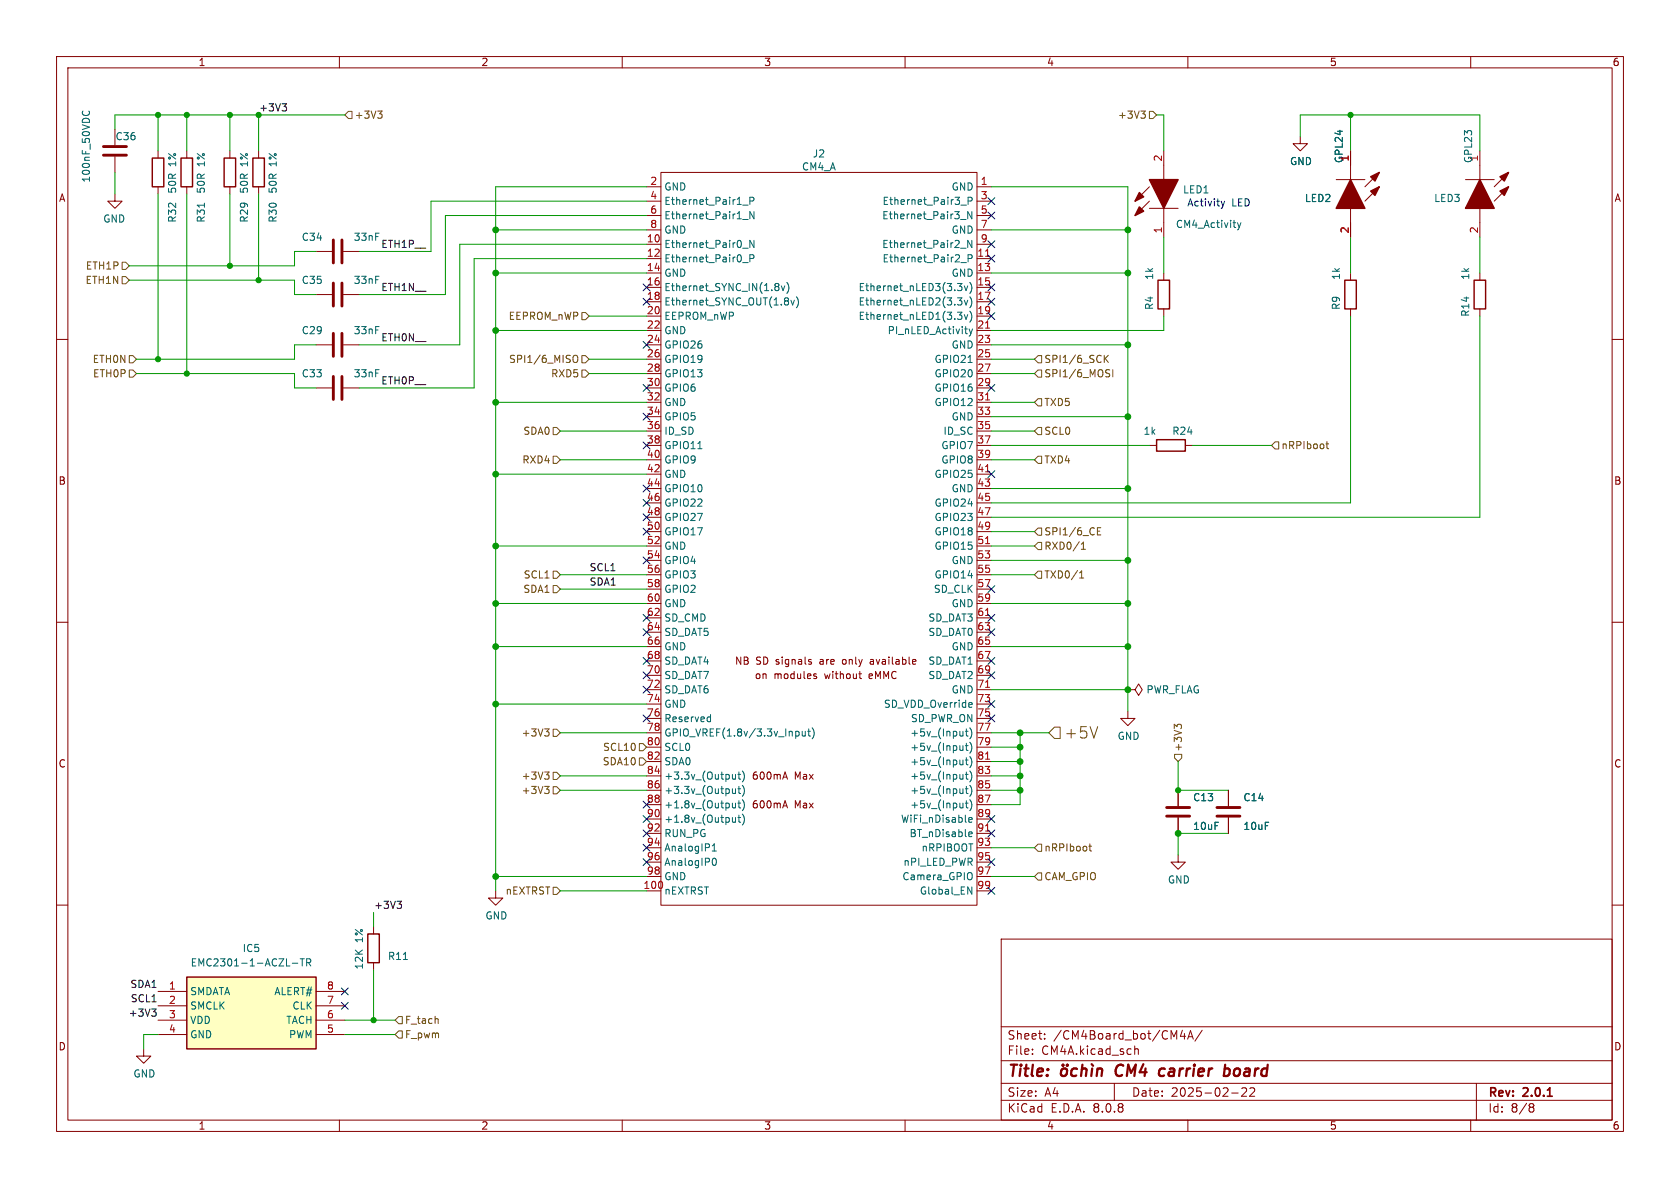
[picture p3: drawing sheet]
<svg xmlns="http://www.w3.org/2000/svg" width="297mm" height="210mm" viewBox="0 0 297 210" stroke-linecap="round" stroke-linejoin="round" font-family="sans-serif">
<g fill="none" stroke="#840000" stroke-width=".18">
<path d="M10 10h277v190h-277zM12 12h273v186h-273zM60 10v2M110 10v2M160 10v2M210 10v2M260 10v2M20.3 34.3v1.3h-1.3l1.3 1.2 1.3-1.2h-1.3M40.6 26.7v1.2M40.6 33v1.3M45.7 26.7v1.2M45.7 33v1.3"/>
<path d="M203.2 36.8h5.1M203.2 35.6l-2.5 2.5M203.2 33l-2.5 2.6M205.7 26.7v5.1M205.7 36.8v5.1M259.1 31.8h5.1M261.6 26.7v5.1M261.6 36.8v5.1M266.7 30.5l-2.5 2.5M266.7 33l-2.5 2.6M55.9 44.5h2.8M55.9 52.1h2.8"/>
<path d="M60.7 44.5h2.8M60.7 52.1h2.8M205.7 48.3v1.2M205.7 54.6v1.3M10 60h2M55.9 68.6h2.8M55.9 61h2.8M60.7 68.6h2.8M60.7 61h2.8M285 60h2M10 110h2M285 110h2"/>
<path d="M199.4 121.9h1.3l.6-1 .6 1-.6 1-.6-1M199.4 121.9h.1M87.6 157.5v1.3h1.3l-1.3 1.2-1.2-1.2h1.2M10 160h2M66 163.8v1.3M66 170.2v1.3M177 166h108v32h-108zM285 160h2M60 198v2M110 198v2M160 198v2M177 194.5h108"/>
<path d="M177 191.5h108M177 187.5h108M177 181.5h108M182.5 186.3v.1M182.5 185.5v.1M184.7 183.6v.1M184.7 182.8v.1M197 191.5v3M200.6 184.9v1.5M200.6 185.5l.2-.1 .4 .1v.9M209 182.1l-.3 1.1h.9M209.4 182.7v1"/>
<path d="M210 183.7l.5-1.5 .5 1.5M210 198v2M210.1 183.3h.7M212.5 182.1l-1.3 2M217.7 193.2h1.2M219.5 192.4l.6-.1 .2 .1 .1 .3-.9 1.1h.9M221 192.4l.5-.1 .2 .1 .1 .3-.9 1.1h.9M260 198v2M261 191.5v6.5M270.6 195.1l.4 .1 .2 .2-.3 .3M270.6 195.7h.3M270.9 195.7l.2 .2 .1 .4-.2 .2-.4 .1"/>
</g>
<path d="M273.6 193.8h.8" fill="none" stroke="#840000" stroke-width=".3"/>
<g fill="none" stroke="#840000" stroke-width=".4">
<path d="M187.7 189.1a.52 .52 0 0 1 .6-.2 .52 .52 0 0 1 .4 .4l-.1 .5a.55 .55 0 0 1-.5 .4 .55 .55 0 0 1-.6-.4zM187.9 188.2l.1 .1-.1 .1M187.9 188.2l-.1 .1 .1 .1M187.9 188.2v.2M188.7 188.2l-.1 .1 .1 .1M188.7 188.2l.1 .1-.1 .1M188.7 188.2v.2M190.4 189a.66 .66 0 0 0-1 .3l-.1 .5 .2 .3 .2 .1 .6-.1M191.3 189.1a.49 .49 0 0 1 .8 .1l-.1 1M191.4 188.2l-.3 2M193 188.1l.2 .3M193.1 188.9l-.2 1.3"/>
<path d="M194 189.1a.49 .49 0 0 1 .9 .1l-.2 1M194 188.9l-.1 1.3M197.5 188.5a1.27 1.27 0 0 0 0 1.6M205 190.1l.2 .1 .6-.1M205.9 189a.66 .66 0 0 0-1 .3M216.5 189l.2-.1 .6 .1 .1 .3-.1 .5a.66 .66 0 0 1-.9 .3M216.6 188.2l-.3 2"/>
</g>
<path d="M58.9 42.4v4.1M58.9 50v4.1M58.9 58.9v4.1M60.5 42.4v4.1M60.5 50v4.1M60.5 58.9v4.1M58.9 66.5v4.1M60.5 66.5v4.1" fill="none" stroke="#840000" stroke-width=".51"/>
<path d="M39.6 27.9h2.1v5.1h-2.1zM44.7 27.9h2v5.1h-2zM204.7 49.5h2.1v5.1h-2.1zM65 165.1h2.1v5.1h-2.1z" fill="none" stroke="#840000" stroke-width=".25"/>
<path d="M218.8 39.4l.3 .8M219.4 39.4l-.3 .8M219.1 40.2l-.3 .4M71.3 169.6h.7" fill="none" stroke="#006464" stroke-width=".18"/>
<g fill="#840000" stroke="#840000" stroke-width=".25">
<path d="M261.6 31.8l2.6 5h-5.1z"/>
<path d="M265.2 31.2l1.5-.7-.8 1.5z"/>
<path d="M265.2 33.8l1.5-.8-.8 1.5z"/>
<path d="M203.2 31.8h5.1l-2.6 5z"/>
<path d="M201.4 36.6l.8 .7-1.5 .8z"/>
<path d="M201.4 34l.8 .8-1.5 .8z"/>
</g>
<path d="M33 172.7h22.9v12.7h-22.9z" fill="#ffffc2"/>
<path d="M26.9 27.9h2.1v5.1h-2.1zM32 27.9h2v5.1h-2zM237.7 49.5h2.1v5.1h-2.1zM260.6 49.5h2v5.1h-2zM204.5 77.7h5v2.1h-5zM33 172.7h22.9v12.7h-22.9z" fill="none" stroke="#840000" stroke-width=".25"/>
<g fill="none" stroke="#840000" stroke-width=".18">
<path d="M20.3 22.9v2.8M20.3 27.7v2.8M27.9 26.7v1.2M27.9 33v1.3M33 26.7v1.2M33 33v1.3M114.3 33h2.5M114.3 35.6h2.5M114.3 38.1h2.5M116.8 30.5h55.9v129.5h-55.9zM172.7 33h2.6M172.7 35.6h2.6"/>
<path d="M172.7 38.1h2.6M229.9 24.1v1.3h1.2l-1.2 1.3-1.3-1.3h1.3M236.2 31.8h5.1M238.8 26.7v5.1M238.8 36.8v5.1M243.8 30.5l-2.5 2.5M243.8 33l-2.5 2.6M114.3 43.2h2.5M114.3 45.7h2.5M114.3 48.3h2.5M114.3 50.8h2.5M114.3 53.3h2.5"/>
<path d="M114.3 55.9h2.5M114.3 58.4h2.5M114.3 40.6h2.5M172.7 43.2h2.6M172.7 45.7h2.6M172.7 48.3h2.6M172.7 50.8h2.6M172.7 53.3h2.6M172.7 55.9h2.6M172.7 58.4h2.6M172.7 40.6h2.6M238.8 48.3v1.2"/>
<path d="M238.8 54.6v1.3M261.6 48.3v1.2M261.6 54.6v1.3M114.3 61h2.5M114.3 63.5h2.5M114.3 66h2.5M114.3 68.6h2.5M114.3 71.1h2.5M114.3 73.7h2.5M114.3 76.2h2.5M114.3 78.7h2.5M172.7 61h2.6"/>
<path d="M172.7 63.5h2.6M172.7 66h2.6M172.7 68.6h2.6M172.7 71.1h2.6M172.7 73.7h2.6M172.7 76.2h2.6M172.7 78.7h2.6M203.2 78.7h1.3M209.5 78.7h1.3M114.3 81.3h2.5M114.3 83.8h2.5M114.3 86.4h2.5"/>
<path d="M114.3 88.9h2.5M114.3 91.4h2.5M114.3 94h2.5M114.3 96.5h2.5M114.3 99.1h2.5M172.7 81.3h2.6M172.7 83.8h2.6M172.7 86.4h2.6M172.7 88.9h2.6M172.7 91.4h2.6M172.7 94h2.6M172.7 96.5h2.6"/>
<path d="M172.7 99.1h2.6M114.3 101.6h2.5M114.3 104.1h2.5M114.3 106.7h2.5M114.3 109.2h2.5M114.3 111.8h2.5M114.3 114.3h2.5M114.3 116.8h2.5M114.3 119.4h2.5M143.3 117l.2 .2-.2 .2M143.3 116.6h.1M144 119.5l.3 .1 .1 .2-.2 .2h-.2"/>
<path d="M144 119.1l.3 .1M151.8 119.1h.5M152.1 119.9l.2 .1M154.2 116.6h-.3M154.3 116.9h-.3l-.2 .2 .1 .3h.4M172.7 101.6h2.6M172.7 104.1h2.6M172.7 106.7h2.6M172.7 109.2h2.6M172.7 111.8h2.6M172.7 114.3h2.6M172.7 116.8h2.6"/>
<path d="M172.7 119.4h2.6M114.3 121.9h2.5M114.3 124.5h2.5M114.3 127h2.5M114.3 129.5h2.5M114.3 132.1h2.5M114.3 134.6h2.5M114.3 137.2h2.5M114.3 139.7h2.5M138.5 137.4h.6M138.8 136.5l.4 1.2M172.7 121.9h2.6"/>
<path d="M172.7 124.5h2.6M172.7 127h2.6M172.7 129.5h2.6M172.7 132.1h2.6M172.7 134.6h2.6M172.7 137.2h2.6M172.7 139.7h2.6M199.4 125.7v1.3h1.3l-1.3 1.3-1.3-1.3h1.3M208.3 139.7v2.8M217.2 139.7v2.8M114.3 142.2h2.5M114.3 144.8h2.5"/>
<path d="M114.3 147.3h2.5M114.3 149.9h2.5M114.3 152.4h2.5M114.3 154.9h2.5M138.5 142.5h.6M138.8 141.5l.4 1.3M172.7 142.2h2.6M172.7 144.8h2.6M172.7 147.3h2.6M172.7 149.9h2.6M172.7 152.4h2.6M172.7 154.9h2.6"/>
<path d="M172.7 157.5h2.6M208.3 151.1v1.3h1.2l-1.2 1.3-1.3-1.3h1.3M208.3 144.5v2.8M217.2 144.5v2.8M27.9 175.3h5.1M27.9 177.8h5.1M55.9 175.3h5.1M55.9 177.8h5.1M25.4 185.4v1.3h1.3l-1.3 1.3-1.3-1.3h1.3M27.9 180.3h5.1M27.9 182.9h5.1M55.9 180.3h5.1"/>
<path d="M55.9 182.9h5.1"/>
</g>
<g fill="none" stroke="#006464" stroke-width=".18">
<path d="M14.7 19.6l-.2 .3 .1 .3M15.7 19.6l.1 .3v.3M36.1 35.9v.7M131.3 36.3h1M131.3 38.8h1M132.6 35.5h.6l.1-.2-.1-.3-.6-.1v1.2M133.3 37.4v1.3l-.7-1.3v1.3M169.8 38.8h1M169.9 36.3h.9M171.1 35.5h.6l.2-.2-.1-.3-.7-.1v1.2M171.8 37.4v1.3l-.7-1.3v1.3M131.3 43.9h1"/>
<path d="M131.3 46.4h1M132.6 45.7l.6-.1 .1-.1-.1-.3-.6-.2v1.3M133.3 42.5v1.3l-.7-1.3v1.3M137.6 50.2v.3M137.6 50.8v.5M138.1 50.5l.3 .9 .3-.9M139.1 49.9a1.46 1.46 0 0 1 0 2M139.8 53.1l.3 .8 .3-.8M140.8 52.5a1.46 1.46 0 0 1 0 1.9M169.3 50.1h.8l-.5 .5 .4 .1 .1 .4-.3 .3h-.3M169.3 52.6h.8l-.5 .5 .4 .2 .1 .4-.3 .2h-.3M169.3 55.2h.8l-.5 .5 .4 .1 .1 .4-.3 .3h-.3"/>
<path d="M169.8 43.9h1M169.9 46.4h.9M170.5 50.5l.3 .9 .3-.9M170.5 53.1l.3 .8 .3-.8M170.5 55.6l.3 .9 .3-.9M171.1 45.7l.6-.1 .2-.1-.1-.3-.7-.2v1.3M171.3 58.2l.3 .8M171.4 49.9a1.46 1.46 0 0 1 0 2M171.4 52.5a1.46 1.46 0 0 1 0 1.9M171.4 55a1.46 1.46 0 0 1 0 1.9M171.6 59l-.3 .4M171.8 42.5v1.3l-.7-1.3v1.3"/>
<path d="M171.9 58.2l-.3 .8M123.4 79.3h.7M171.1 64.1h.8M125.2 126.7l.4 .1M125.6 126.3v1.3M125.6 127.5l-.4 .1M130 137.6l-.3 .1M130 136.9v.8M130 139.4v.9M130.5 136.9h.4M130.5 139.4h.4M130.6 136.5v1.1l.3 .1"/>
<path d="M130.6 139v1.1l.3 .2M131.2 136.3a1.46 1.46 0 0 1 0 1.9M131.2 138.8a1.46 1.46 0 0 1 0 2M141.2 129.4v.6M141.8 129.3l.1 .8h.3l.2-.1M142.4 129.3v.8M142.8 129.3h.5M143 128.8v1.1l.3 .2M143.6 128.7a1.46 1.46 0 0 1 0 1.9M170.7 129.3h.4M170.7 131.8h.4M170.7 134.4h.4"/>
<path d="M170.7 136.9h.4M170.7 139.4h.4M170.8 128.8v1.1l.3 .2M170.8 131.4v1.1l.3 .2M170.8 133.9v1.1l.3 .2M170.8 136.5v1.1l.3 .1M170.8 139v1.1l.3 .2M171.4 124.2l.4 .1 .1 .2-.6 .1M171.4 128.7a1.46 1.46 0 0 1 0 1.9M171.4 131.2a1.46 1.46 0 0 1 0 1.9M171.4 133.7a1.46 1.46 0 0 1 0 2M171.4 136.3a1.46 1.46 0 0 1 0 1.9"/>
<path d="M171.4 138.8a1.46 1.46 0 0 1 0 2M171.8 125h-.4M125.9 150.4h.7M125.9 149.5l.4-.3v1.2M126 151.8l.2-.1a.68 .68 0 0 1 .5 .6 .68 .68 0 0 1-.5 .7l-.2-.1M130 142v.8M130 144.5v.9M130 140.2l-.3 .1M130 142.7l-.3 .1M130 145.2l-.3 .2M130.5 142h.4M130.5 144.5h.4"/>
<path d="M130.6 141.5v1.1l.3 .2M130.6 144.1v1.1l.3 .2M131.2 141.4a1.46 1.46 0 0 1 0 1.9M131.2 143.9a1.46 1.46 0 0 1 0 1.9M170.7 142h.4M170.8 141.5v1.1l.3 .2M171.1 156.8l.7 1.3v-1.3M171.3 144.9l.6-.1-.1-.2-.4-.1-.1 .2v.6h.5M171.3 147.1h.4l.2 .3-.6 .1M171.3 147.8h.5M171.4 141.4a1.46 1.46 0 0 1 0 1.9M171.6 154.2l.1 .1a.81 .81 0 0 1-.1 1.2"/>
<path d="M51.7 170.3h.9M53.1 169.5h.7M53.4 169.5v1.3M54.2 170.2l.6-.1 .1-.2v-.3l-.7-.1v1.3M54.5 170.2l.4 .6"/>
</g>
<path d="M174.2 45.3h.8M174.2 58h.8M174.2 70.7h.8M174.2 83.4h.8M174.2 96.1h.8M174.2 108.8h.8M174.2 121.5h.8M174.2 134.2h.8M174.2 146.9h.8" fill="none" stroke="#a90000" stroke-width=".18"/>
<g fill="#840000" stroke="#840000" stroke-width=".25">
<path d="M238.8 31.8l2.5 5h-5.1z"/>
<path d="M242.3 31.2l1.5-.7-.7 1.5z"/>
<path d="M242.3 33.8l1.5-.8-.7 1.5z"/>
</g>
<path d="M18.3 27.4h4.1M18.3 25.9h4.1M206.2 144.3h4.1M206.2 142.7h4.1M215.1 144.3h4.1M215.1 142.7h4.1" fill="none" stroke="#840000" stroke-width=".51"/>
<g fill="none" stroke="#725600" stroke-width=".18">
<path d="M61.6 19.7h.6v1.3h-.6l-.6-.7zM66.8 19.6h.7l-.4 .5M201.7 19.6h.8l-.4 .5M203.2 19.7h.6l.7 .6-.7 .7h-.6zM67.3 20.1l.2 .3v.3l-.2 .2M202.2 20.1l.3 .3v.3l-.3 .2M21.6 48.9h.6l.7 .6-.7 .7h-.6zM21.6 46.4h.6l.7 .6-.7 .6h-.6zM102.9 55.2h.6l.6 .7-.6 .6h-.6zM22.9 62.9h.6l.6 .6-.6 .6h-.6zM22.9 65.4h.6l.6 .6-.6 .7h-.6zM97.8 75.6h.6l.7 .6-.7 .6h-.6z"/>
<path d="M101.4 63l.2-.2a.43 .43 0 0 1 .5 .4v.5a.42 .42 0 0 1-.4 .4 .42 .42 0 0 1-.4-.4zM102.9 62.9h.6l.6 .6-.6 .6h-.6zM102.9 65.4h.6l.6 .6-.6 .7h-.6zM183.5 70.5h.6v1.3h-.6l-.6-.7zM183.5 62.9h.6v1.2h-.6l-.6-.6zM183.5 65.4h.6v1.3h-.6l-.6-.7zM183.5 75.6h.6v1.2h-.6l-.6-.6zM195.2 62.8v1.3M195.4 63.4l.5 .7M195.7 66l.4 .1 .1 .3-.3 .2h-.3M195.7 65.3l.5 .1M195.9 62.8l-.7 .7"/>
<path d="M196.7 65.3v1.3M225.4 78.1h.7v1.3h-.7l-.6-.7zM234.4 78.5h.5M234.6 78v1.1l.3 .2M97.8 80.6h.6l.7 .7-.7 .6h-.6zM183.5 80.6h.6v1.3h-.6l-.6-.6zM183.5 93.3h.6v1.3h-.6l-.6-.6zM183.5 95.9h.6v1.3h-.6l-.6-.7zM191.2 97.1h.7M191.2 96.2l.3-.4v1.3M194 93.9h.4M194.6 93.3h-.6v1.3h.6"/>
<path d="M97.8 101h.6l.7 .6-.7 .6h-.6zM97.8 103.5h.6l.7 .6-.7 .7h-.6zM183.5 101h.6v1.2h-.6l-.6-.6zM190.9 102.2h.7M190.9 101.3l.3-.4v1.3M96.3 139h.8l-.5 .5M96.3 128.8h.8l-.5 .5M96.3 136.5h.8l-.5 .5M96.8 139.5l.3 .2v.3l-.3 .3M96.8 129.3l.3 .3v.3l-.3 .2M96.8 137l.3 .2v.3l-.3 .2M97.8 139.1h.6l.7 .6-.7 .6h-.6z"/>
<path d="M97.8 128.9h.6l.7 .6-.7 .7h-.6zM97.8 136.5h.6l.7 .7-.7 .6h-.6zM113 131.4h.7l.6 .7-.6 .6h-.7zM113 134h.7l.6 .6-.6 .7h-.7zM185.4 129.5l1-1h1v2h-1zM194.1 128.5l-.7 2M207.6 133.4h1.3v.6l-.6 .6-.7-.6zM208.1 128.5l-.5-.5v.8M208.1 128.3l.2-.3h.3l.3 .3M97.8 156.8h.6l.7 .7-.7 .6h-.6zM183.5 154.3h.6v1.3h-.6l-.6-.7zM183.5 149.2h.6v1.3h-.6l-.6-.6z"/>
<path d="M192.5 149.6h.5M192.7 149.2v1.1l.3 .1M70.5 179.7h.6v1.3h-.6l-.7-.7zM69.8 182.9l.7-.7h.6v1.3h-.6zM77.4 180.1l.1 .8"/>
</g>
<path d="M49.9 18.3h.8l-.5 .5M50.4 18.8l.3 .3v.3l-.3 .2M70.2 159.3h.8l-.4 .5M70.7 159.8l.3 .2v.3l-.3 .3M26.8 178.4h.8l-.4 .5M27.4 178.9l.2 .2v.3l-.2 .2" fill="none" stroke="#0f0f0f" stroke-width=".18"/>
<path d="M215.9 35.6l.3 .8M216.2 36.4l-.3 .4M216.5 35.6l-.3 .8" fill="none" stroke="#0000c2" stroke-width=".18"/>
<g fill="none" stroke="#009600" stroke-width=".18">
<path d="M20.3 30.5v3.8M27.9 20.3v6.4M27.9 34.3v29.2M33 20.3v6.4M33 34.3v31.7M40.6 20.3v6.4M40.6 34.3v12.7M45.7 20.3v6.4M45.7 34.3v15.2M61 20.3h-40.7v2.6M114.3 35.6h-38.1v8.9h-12.7M114.3 38.1h-35.6v14h-15.2"/>
<path d="M114.3 33h-26.7v124.5M175.3 33h24.1v92.7M204.5 20.3h1.2v6.4M229.9 24.1v-3.8h31.7v6.4M238.8 20.3v6.4M22.9 49.5h29.2v2.6h3.8M55.9 44.5h-3.8v2.5h-29.2M87.6 48.3h26.7M87.6 58.4h26.7M87.6 40.6h26.7M104.1 55.9h10.2M114.3 43.2h-33v17.8h-17.8"/>
<path d="M114.3 45.7h-30.5v22.9h-20.3M175.3 48.3h24.1M175.3 40.6h24.1M205.7 55.9v2.5h-30.4M205.7 41.9v6.4M238.8 41.9v6.4M238.8 55.9v33h-63.5M261.6 41.9v6.4M261.6 55.9v35.5h-86.3M24.1 66h28v2.6h3.8M55.9 61h-3.8v2.5h-28M87.6 71.1h26.7"/>
<path d="M99.1 76.2h15.2M104.1 63.5h10.2M104.1 66h10.2M175.3 63.5h7.6M175.3 61h24.1M175.3 66h7.6M175.3 76.2h7.6M175.3 71.1h7.6M175.3 78.7h27.9M175.3 73.7h24.1M210.8 78.7h14M87.6 96.5h26.7"/>
<path d="M87.6 83.8h26.7M99.1 81.3h15.2M175.3 96.5h7.6M175.3 81.3h7.6M175.3 94h7.6M175.3 86.4h24.1M175.3 99.1h24.1M87.6 106.7h26.7M87.6 114.3h26.7M99.1 104.1h15.2M99.1 101.6h15.2M175.3 106.7h24.1"/>
<path d="M175.3 114.3h24.1M175.3 101.6h7.6M87.6 124.5h26.7M99.1 129.5h15.2M99.1 139.7h15.2M99.1 137.2h15.2M175.3 121.9h24.1M175.3 129.5h10.1M175.3 139.7h5M175.3 132.1h5M175.3 134.6h5M175.3 137.2h5"/>
<path d="M180.3 129.5v12.7h-5M208.3 134.6v5.1h8.9M87.6 154.9h26.7M99.1 157.5h15.2M175.3 154.9h7.6M175.3 149.9h7.6M217.2 147.3h-8.9v3.8M66 161.3v2.5M66 171.5v8.8M27.9 182.9h-2.5v2.5M61 182.9h8.8M61 180.3h8.8"/>
</g>
<g fill="none" stroke="#000084" stroke-width=".18">
<path d="M174.7 37.5l1.2 1.2M174.7 35l1.2 1.2M175.9 37.5l-1.2 1.2M175.9 35l-1.2 1.2M113.7 52.7l1.2 1.2M113.7 50.2l1.2 1.2M114.9 52.7l-1.2 1.2M114.9 50.2l-1.2 1.2M174.7 42.6l1.2 1.2M174.7 45.1l1.2 1.2M174.7 50.2l1.2 1.2M174.7 52.7l1.2 1.2"/>
<path d="M174.7 55.3l1.2 1.2M175.9 50.2l-1.2 1.2M175.9 55.3l-1.2 1.2M175.9 42.6l-1.2 1.2M175.9 45.1l-1.2 1.2M175.9 52.7l-1.2 1.2M113.7 73.1l1.2 1.2M113.7 78.1l1.2 1.2M113.7 60.4l1.2 1.2M113.7 68l1.2 1.2M114.9 73.1l-1.2 1.2M114.9 78.1l-1.2 1.2"/>
<path d="M114.9 60.4l-1.2 1.2M114.9 68l-1.2 1.2M174.7 68l1.2 1.2M175.9 68l-1.2 1.2M113.7 98.5l1.2 1.2M113.7 85.8l1.2 1.2M113.7 88.3l1.2 1.2M113.7 93.4l1.2 1.2M113.7 90.8l1.2 1.2M114.9 98.5l-1.2 1.2M114.9 85.8l-1.2 1.2M114.9 88.3l-1.2 1.2"/>
<path d="M114.9 93.4l-1.2 1.2M114.9 90.8l-1.2 1.2M174.7 83.2l1.2 1.2M175.9 83.2l-1.2 1.2M113.7 108.6l1.2 1.2M113.7 111.2l1.2 1.2M113.7 118.8l1.2 1.2M113.7 116.2l1.2 1.2M114.9 108.6l-1.2 1.2M114.9 111.2l-1.2 1.2M114.9 118.8l-1.2 1.2M114.9 116.2l-1.2 1.2"/>
<path d="M174.7 103.5l1.2 1.2M174.7 108.6l1.2 1.2M174.7 111.2l1.2 1.2M174.7 116.2l1.2 1.2M174.7 118.8l1.2 1.2M175.9 103.5l-1.2 1.2M175.9 108.6l-1.2 1.2M175.9 111.2l-1.2 1.2M175.9 116.2l-1.2 1.2M175.9 118.8l-1.2 1.2M113.7 121.3l1.2 1.2M113.7 126.4l1.2 1.2"/>
<path d="M114.9 121.3l-1.2 1.2M114.9 126.4l-1.2 1.2M174.7 126.4l1.2 1.2M174.7 123.9l1.2 1.2M175.9 126.4l-1.2 1.2M175.9 123.9l-1.2 1.2M113.7 146.7l1.2 1.2M113.7 151.8l1.2 1.2M113.7 149.3l1.2 1.2M113.7 141.6l1.2 1.2M113.7 144.2l1.2 1.2M114.9 144.2l-1.2 1.2"/>
<path d="M114.9 146.7l-1.2 1.2M114.9 151.8l-1.2 1.2M114.9 149.3l-1.2 1.2M114.9 141.6l-1.2 1.2M174.7 151.8l1.2 1.2M174.7 156.9l1.2 1.2M174.7 146.7l1.2 1.2M174.7 144.2l1.2 1.2M175.9 151.8l-1.2 1.2M175.9 156.9l-1.2 1.2M175.9 146.7l-1.2 1.2M175.9 144.2l-1.2 1.2"/>
<path d="M60.4 177.2l1.2 1.2M60.4 174.7l1.2 1.2M61.6 174.7l-1.2 1.2M61.6 177.2l-1.2 1.2"/>
</g>
<g fill="#009600" stroke="#009600" stroke-width=".18">
<circle cx="66" cy="180.3" r=".46"/>
<circle cx="87.6" cy="154.9" r=".51"/>
<circle cx="87.6" cy="124.5" r=".51"/>
<circle cx="87.6" cy="71.1" r=".51"/>
<circle cx="87.6" cy="40.6" r=".51"/>
<circle cx="87.6" cy="48.3" r=".51"/>
<circle cx="87.6" cy="58.4" r=".51"/>
<circle cx="45.7" cy="49.5" r=".46"/>
<circle cx="45.7" cy="20.3" r=".46"/>
<circle cx="27.9" cy="20.3" r=".46"/>
<circle cx="33" cy="20.3" r=".46"/>
<circle cx="40.6" cy="20.3" r=".46"/>
<circle cx="87.6" cy="96.5" r=".51"/>
<circle cx="87.6" cy="83.8" r=".51"/>
<circle cx="87.6" cy="114.3" r=".51"/>
<circle cx="87.6" cy="106.7" r=".51"/>
<circle cx="33" cy="66" r=".46"/>
<circle cx="27.9" cy="63.5" r=".46"/>
<circle cx="40.6" cy="47" r=".46"/>
<circle cx="199.4" cy="114.3" r=".51"/>
<circle cx="208.3" cy="147.3" r=".51"/>
<circle cx="208.3" cy="139.7" r=".46"/>
<circle cx="199.4" cy="121.9" r=".51"/>
<circle cx="180.3" cy="139.7" r=".51"/>
<circle cx="180.3" cy="132.1" r=".51"/>
<circle cx="180.3" cy="137.2" r=".51"/>
<circle cx="180.3" cy="134.6" r=".51"/>
<circle cx="180.3" cy="129.5" r=".51"/>
<circle cx="199.4" cy="48.3" r=".51"/>
<circle cx="199.4" cy="86.4" r=".51"/>
<circle cx="199.4" cy="40.6" r=".51"/>
<circle cx="238.8" cy="20.3" r=".46"/>
<circle cx="199.4" cy="61" r=".51"/>
<circle cx="199.4" cy="73.7" r=".51"/>
<circle cx="199.4" cy="106.7" r=".51"/>
<circle cx="199.4" cy="99.1" r=".51"/>
</g>
<text font-size="2.8" fill="#725600" x="188" y="130.8">+5V</text>
<g font-size="2.8" fill="#840000">
<text x="178" y="190.9">Title:</text>
<text x="198.1" y="190.9">CM4</text>
<text x="206.6" y="190.9">carrier</text>
<text x="218.8" y="190.9">board</text>
</g>
<g font-size="2.1" fill="#840000">
<text x="178" y="184">Sheet:</text>
<text x="186.2" y="184">/CM4Board_bot/CM4A/</text>
<text x="178" y="186.7">File:</text>
<text x="184.1" y="186.7">CM4A.kicad_sch</text>
<text x="178" y="196.9">KiCad</text>
<text x="178" y="194.1">Size:</text>
<text x="184.7" y="194.1">A4</text>
<text x="185.7" y="196.9">E.D.A.</text>
<text x="193.3" y="196.9">8.0.8</text>
<text x="200" y="194.1">Date:</text>
<text x="207" y="194.1">2025-02-22</text>
<text x="263" y="194.3">Rev:</text>
<text x="263" y="196.9">Id:</text>
<text x="267.1" y="196.9">8/8</text>
<text x="269.4" y="194.3">2.0.1</text>
</g>
<g font-size="1.8" fill="#840000">
<text x="35" y="11.9">1</text>
<text x="85" y="11.9">2</text>
<text x="135" y="11.9">3</text>
<text x="185" y="11.9">4</text>
<text x="235" y="11.9">5</text>
<text x="285" y="11.9">6</text>
<text x="10.3" y="35.9">A</text>
<text x="285.3" y="35.9">A</text>
<text x="10.3" y="85.9">B</text>
<text x="285.3" y="85.9">B</text>
<text x="129.8" y="117.7">NB</text>
<text x="133.6" y="117.7">SD signals</text>
<text x="145.2" y="117.7">are</text>
<text x="149.5" y="117.7">only</text>
<text x="154.6" y="117.7">available</text>
<text x="133.3" y="120.3">on</text>
<text x="136.8" y="120.3">modules</text>
<text x="145.9" y="120.3">without</text>
<text x="154" y="120.3">eMMC</text>
<text x="10.3" y="135.9">C</text>
<text x="285.3" y="135.9">C</text>
<text x="132.8" y="143.1">600mA</text>
<text x="132.8" y="138">600mA</text>
<text x="140.4" y="143.1">Max</text>
<text x="140.4" y="138">Max</text>
<text x="10.3" y="185.9">D</text>
<text x="285.3" y="185.9">D</text>
<text x="35" y="199.9">1</text>
<text x="85" y="199.9">2</text>
<text x="135" y="199.9">3</text>
<text x="185" y="199.9">4</text>
<text x="235" y="199.9">5</text>
<text x="285" y="199.9">6</text>
</g>
<g font-size="1.8" fill="#0f0f0f">
<text x="45.7" y="19.8">+3V3</text>
<text x="67.3" y="43.9">ETH1P__</text>
<text x="67.3" y="51.5">ETH1N__</text>
<text x="67.3" y="60.4">ETH0N__</text>
<text x="67.3" y="68">ETH0P__</text>
<text x="104.1" y="101.1">SCL1</text>
<text x="104.1" y="103.6">SDA1</text>
<text x="66" y="160.8">+3V3</text>
<text x="22.7" y="179.8">+3V3</text>
<text x="23" y="174.7">SDA1</text>
<text x="23" y="177.3">SCL1</text>
</g>
<g font-size="1.8" fill="#725600">
<text x="62.6" y="21.2">+3V3</text>
<text x="197.5" y="21.2">+3V3</text>
<text x="15.1" y="47.9">ETH1P</text>
<text x="15" y="50.4">ETH1N</text>
<text x="89.8" y="56.7">EEPROM_nWP</text>
<text x="16.3" y="64.4">ETH0N</text>
<text x="89.9" y="64.4">SPI1/6_MISO</text>
<text x="184.5" y="64.4">SPI1/6_SCK</text>
<text x="16.3" y="66.9">ETH0P</text>
<text x="97.3" y="66.9">RXD5</text>
<text x="184.5" y="72">TXD5</text>
<text x="184.5" y="66.9">SPI1/6_MOSI</text>
<text x="92.4" y="77.1">SDA0</text>
<text x="184.5" y="77.1">SCL0</text>
<text x="92.2" y="82.1">RXD4</text>
<text x="184.5" y="82.1">TXD4</text>
<text x="226.4" y="79.6">nRPIboot</text>
<text x="184.5" y="94.8">SPI1/6_CE</text>
<text x="184.5" y="97.4">RXD0/1</text>
<text x="92.4" y="105">SDA1</text>
<text x="92.5" y="102.5">SCL1</text>
<text x="184.5" y="102.5">TXD0/1</text>
<text x="92.1" y="130.4">+3V3</text>
<text x="106.5" y="135.5">SDA10</text>
<text x="106.5" y="132.9">SCL10</text>
<text x="209.1" y="133" transform="rotate(-90 209.1 133)">+3V3</text>
<text x="92.1" y="140.6">+3V3</text>
<text x="92.1" y="138">+3V3</text>
<text x="184.5" y="155.8">CAM_GPIO</text>
<text x="184.5" y="150.7">nRPIboot</text>
<text x="89.3" y="158.3">nEXTRST</text>
<text x="71.5" y="183.7">F_pwm</text>
<text x="71.5" y="181.2">F_tach</text>
</g>
<g font-size="1.8" fill="#006464">
<text x="20.3" y="25">C36</text>
<text x="31.3" y="29.5" transform="rotate(-90 31.3 29.5)">1%</text>
<text x="36.4" y="29.5" transform="rotate(-90 36.4 29.5)">1%</text>
<text x="44" y="29.5" transform="rotate(-90 44 29.5)">1%</text>
<text x="49.1" y="29.5" transform="rotate(-90 49.1 29.5)">1%</text>
<text x="143.6" y="28">J2</text>
<text x="228" y="29.4">GND</text>
<text x="237.6" y="28.9" transform="rotate(-90 237.6 28.9)">GPL24</text>
<text x="260.5" y="28.9" transform="rotate(-90 260.5 28.9)">GPL23</text>
<text x="261.4" y="28.6" transform="rotate(-90 261.4 28.6)">1</text>
<text x="16.1" y="32.4" transform="rotate(-90 16.1 32.4)">100nF_50VDC</text>
<text x="31.3" y="34.3" transform="rotate(-90 31.3 34.3)">50R</text>
<text x="36.4" y="34.3" transform="rotate(-90 36.4 34.3)">50R</text>
<text x="44" y="34.3" transform="rotate(-90 44 34.3)">50R</text>
<text x="49.1" y="34.3" transform="rotate(-90 49.1 34.3)">50R</text>
<text x="117.3" y="33.9">GND</text>
<text x="141.7" y="30.3">CM4_A</text>
<text x="168.1" y="33.9">GND</text>
<text x="209.1" y="34.4">LED1</text>
<text x="230.6" y="35.9">LED2</text>
<text x="253.4" y="35.9">LED3</text>
<text x="18.2" y="39.5">GND</text>
<text x="31.3" y="39.5" transform="rotate(-90 31.3 39.5)">R32</text>
<text x="36.4" y="39.5" transform="rotate(-90 36.4 39.5)">R31</text>
<text x="44" y="39.5" transform="rotate(-90 44 39.5)">R29</text>
<text x="49.1" y="39.5" transform="rotate(-90 49.1 39.5)">R30</text>
<text x="117.3" y="36.4">Ethernet_Pair1_P</text>
<text x="117.3" y="39">Ethernet_Pair1_N</text>
<text x="117.3" y="41.5">GND</text>
<text x="155.9" y="39">Ethernet_Pair3_N</text>
<text x="155.9" y="36.4">Ethernet_Pair3_P</text>
<text x="168.1" y="41.5">GND</text>
<text x="207.8" y="40.5">CM4_Activity</text>
<text x="53.2" y="42.8">C34</text>
<text x="62.4" y="42.8">33nF</text>
<text x="117.3" y="44">Ethernet_Pair0_N</text>
<text x="117.3" y="46.6">Ethernet_Pair0_P</text>
<text x="155.9" y="44">Ethernet_Pair2_N</text>
<text x="155.9" y="46.6">Ethernet_Pair2_P</text>
<text x="53.2" y="50.4">C35</text>
<text x="62.4" y="50.4">33nF</text>
<text x="117.3" y="49.1">GND</text>
<text x="117.3" y="51.7">Ethernet_SYNC_IN(1.8v)</text>
<text x="151.7" y="51.7">Ethernet_nLED3(3.3v)</text>
<text x="168.1" y="49.1">GND</text>
<text x="204.1" y="49.6" transform="rotate(-90 204.1 49.6)">1k</text>
<text x="237.1" y="49.6" transform="rotate(-90 237.1 49.6)">1k</text>
<text x="259.9" y="49.6" transform="rotate(-90 259.9 49.6)">1k</text>
<text x="53.2" y="59.3">C29</text>
<text x="62.4" y="59.3">33nF</text>
<text x="117.3" y="54.2">Ethernet_SYNC_OUT(1.8v)</text>
<text x="117.3" y="56.7">EEPROM_nWP</text>
<text x="117.3" y="59.3">GND</text>
<text x="151.7" y="54.2">Ethernet_nLED2(3.3v)</text>
<text x="151.7" y="56.7">Ethernet_nLED1(3.3v)</text>
<text x="156.8" y="59.3">PI_nLED_Activity</text>
<text x="204.1" y="54.9" transform="rotate(-90 204.1 54.9)">R4</text>
<text x="237.1" y="54.9" transform="rotate(-90 237.1 54.9)">R9</text>
<text x="259.9" y="56.1" transform="rotate(-90 259.9 56.1)">R14</text>
<text x="117.3" y="61.8">GPIO26</text>
<text x="117.3" y="64.4">GPIO19</text>
<text x="165.1" y="64.4">GPIO21</text>
<text x="168.1" y="61.8">GND</text>
<text x="53.2" y="66.9">C33</text>
<text x="62.4" y="66.9">33nF</text>
<text x="117.3" y="66.9">GPIO13</text>
<text x="117.3" y="69.4">GPIO6</text>
<text x="117.3" y="72">GND</text>
<text x="165.1" y="66.9">GPIO20</text>
<text x="165.1" y="69.4">GPIO16</text>
<text x="165.1" y="72">GPIO12</text>
<text x="117.3" y="74.5">GPIO5</text>
<text x="117.3" y="77.1">ID_SD</text>
<text x="166.7" y="77.1">ID_SC</text>
<text x="168.1" y="74.5">GND</text>
<text x="202.1" y="77.1">1k</text>
<text x="207.1" y="77.1">R24</text>
<text x="117.3" y="79.6">GPIO11</text>
<text x="117.3" y="82.1">GPIO9</text>
<text x="166.3" y="79.6">GPIO7</text>
<text x="166.3" y="82.1">GPIO8</text>
<text x="117.3" y="84.7">GND</text>
<text x="117.3" y="87.2">GPIO10</text>
<text x="117.3" y="89.8">GPIO22</text>
<text x="165.1" y="84.7">GPIO25</text>
<text x="165.1" y="89.8">GPIO24</text>
<text x="168.1" y="87.2">GND</text>
<text x="117.3" y="92.3">GPIO27</text>
<text x="117.3" y="94.8">GPIO17</text>
<text x="165.1" y="92.3">GPIO23</text>
<text x="165.1" y="94.8">GPIO18</text>
<text x="117.3" y="97.4">GND</text>
<text x="117.3" y="99.9">GPIO4</text>
<text x="165.1" y="97.4">GPIO15</text>
<text x="168.1" y="99.9">GND</text>
<text x="117.3" y="102.5">GPIO3</text>
<text x="117.3" y="105">GPIO2</text>
<text x="117.3" y="107.5">GND</text>
<text x="165" y="105">SD_CLK</text>
<text x="165.1" y="102.5">GPIO14</text>
<text x="168.1" y="107.5">GND</text>
<text x="117.3" y="110.1">SD_CMD</text>
<text x="117.3" y="112.6">SD_DAT5</text>
<text x="164" y="110.1">SD_DAT3</text>
<text x="164" y="112.6">SD_DAT0</text>
<text x="117.3" y="115.2">GND</text>
<text x="117.3" y="117.7">SD_DAT4</text>
<text x="164" y="117.7">SD_DAT1</text>
<text x="168.1" y="115.2">GND</text>
<text x="117.3" y="120.2">SD_DAT7</text>
<text x="117.3" y="122.8">SD_DAT6</text>
<text x="117.3" y="125.3">GND</text>
<text x="156.2" y="125.3">SD_VDD_Override</text>
<text x="164" y="120.2">SD_DAT2</text>
<text x="168.1" y="122.8">GND</text>
<text x="202.6" y="122.8">PWR_FLAG</text>
<text x="117.3" y="127.9">Reserved</text>
<text x="117.3" y="130.4">GPIO_VREF(1.8v/3.3v_Input)</text>
<text x="160.8" y="130.4">+5v_(Input)</text>
<text x="160.9" y="127.9">SD_PWR_ON</text>
<text x="197.5" y="131">GND</text>
<text x="117.3" y="132.9">SCL0</text>
<text x="117.3" y="135.5">SDA0</text>
<text x="160.8" y="132.9">+5v_(Input)</text>
<text x="160.8" y="135.5">+5v_(Input)</text>
<text x="117.3" y="138">+3.3v_(Output)</text>
<text x="117.3" y="140.6">+3.3v_(Output)</text>
<text x="117.3" y="143.1">+1.8v_(Output)</text>
<text x="160.8" y="138">+5v_(Input)</text>
<text x="160.8" y="140.6">+5v_(Input)</text>
<text x="160.8" y="143.1">+5v_(Input)</text>
<text x="210.8" y="141.8">C13</text>
<text x="219.7" y="141.8">C14</text>
<text x="117.3" y="145.6">+1.8v_(Output)</text>
<text x="117.3" y="148.2">RUN_PG</text>
<text x="159.2" y="145.6">WiFi_nDisable</text>
<text x="160.7" y="148.2">BT_nDisable</text>
<text x="210.8" y="146.9">10uF</text>
<text x="219.7" y="146.9">10uF</text>
<text x="117.3" y="150.7">AnalogIP1</text>
<text x="117.3" y="153.3">AnalogIP0</text>
<text x="117.3" y="155.8">GND</text>
<text x="159.4" y="155.8">Camera_GPIO</text>
<text x="159.6" y="153.3">nPI_LED_PWR</text>
<text x="162.8" y="150.7">nRPIBOOT</text>
<text x="117.3" y="158.3">nEXTRST</text>
<text x="162.5" y="158.3">Global_EN</text>
<text x="206.4" y="156.4">GND</text>
<text x="64.4" y="166.6" transform="rotate(-90 64.4 166.6)">1%</text>
<text x="85.7" y="162.7">GND</text>
<text x="33.6" y="171">EMC2301-1-ACZL-TR</text>
<text x="42.8" y="168.5">IC5</text>
<text x="64.4" y="171.5" transform="rotate(-90 64.4 171.5)">12K</text>
<text x="68.5" y="169.9">R11</text>
<text x="33.5" y="176.1">SMDATA</text>
<text x="33.5" y="178.7">SMCLK</text>
<text x="48.4" y="176.1">ALERT#</text>
<text x="51.6" y="178.7">CLK</text>
<text x="33.5" y="181.2">VDD</text>
<text x="33.5" y="183.7">GND</text>
<text x="50.5" y="181.2">TACH</text>
<text x="51" y="183.7">PWM</text>
<text x="23.5" y="190.7">GND</text>
</g>
<g font-size="1.8" fill="#a90000">
<text x="205.5" y="28.6" transform="rotate(-90 205.5 28.6)">2</text>
<text x="238.5" y="28.6" transform="rotate(-90 238.5 28.6)">1</text>
<text x="114.9" y="32.8">2</text>
<text x="114.9" y="35.3">4</text>
<text x="173.3" y="32.8">1</text>
<text x="173.3" y="35.3">3</text>
<text x="114.9" y="37.8">6</text>
<text x="114.9" y="40.4">8</text>
<text x="173.3" y="37.8">5</text>
<text x="173.3" y="40.4">7</text>
<text x="205.5" y="41.3" transform="rotate(-90 205.5 41.3)">1</text>
<text x="238.5" y="41.3" transform="rotate(-90 238.5 41.3)">2</text>
<text x="261.4" y="41.3" transform="rotate(-90 261.4 41.3)">2</text>
<text x="114.3" y="42.9">10</text>
<text x="114.3" y="45.5">12</text>
<text x="172.7" y="45.5">11</text>
<text x="173.3" y="42.9">9</text>
<text x="114.3" y="48">14</text>
<text x="114.3" y="50.5">16</text>
<text x="114.3" y="53.1">18</text>
<text x="172.7" y="48">13</text>
<text x="172.7" y="50.5">15</text>
<text x="172.7" y="53.1">17</text>
<text x="114.3" y="55.6">20</text>
<text x="114.3" y="58.2">22</text>
<text x="172.7" y="55.6">19</text>
<text x="172.7" y="58.2">21</text>
<text x="114.3" y="60.7">24</text>
<text x="114.3" y="63.2">26</text>
<text x="114.3" y="65.8">28</text>
<text x="172.7" y="60.7">23</text>
<text x="172.7" y="63.2">25</text>
<text x="172.7" y="65.8">27</text>
<text x="114.3" y="68.3">30</text>
<text x="114.3" y="70.9">32</text>
<text x="172.7" y="68.3">29</text>
<text x="172.7" y="70.9">31</text>
<text x="114.3" y="73.4">34</text>
<text x="114.3" y="75.9">36</text>
<text x="172.7" y="73.4">33</text>
<text x="172.7" y="75.9">35</text>
<text x="114.3" y="78.5">38</text>
<text x="114.3" y="81">40</text>
<text x="114.3" y="83.6">42</text>
<text x="172.7" y="78.5">37</text>
<text x="172.7" y="81">39</text>
<text x="172.7" y="83.6">41</text>
<text x="114.3" y="86.1">44</text>
<text x="114.3" y="88.6">46</text>
<text x="172.7" y="86.1">43</text>
<text x="172.7" y="88.6">45</text>
<text x="114.3" y="91.2">48</text>
<text x="114.3" y="93.7">50</text>
<text x="172.7" y="91.2">47</text>
<text x="172.7" y="93.7">49</text>
<text x="114.3" y="96.3">52</text>
<text x="114.3" y="98.8">54</text>
<text x="114.3" y="101.3">56</text>
<text x="172.7" y="96.3">51</text>
<text x="172.7" y="98.8">53</text>
<text x="172.7" y="101.3">55</text>
<text x="114.3" y="103.9">58</text>
<text x="114.3" y="106.4">60</text>
<text x="172.7" y="103.9">57</text>
<text x="172.7" y="106.4">59</text>
<text x="114.3" y="109">62</text>
<text x="114.3" y="111.5">64</text>
<text x="172.7" y="109">61</text>
<text x="172.7" y="111.5">63</text>
<text x="114.3" y="114">66</text>
<text x="114.3" y="116.6">68</text>
<text x="114.3" y="119.1">70</text>
<text x="172.7" y="114">65</text>
<text x="172.7" y="116.6">67</text>
<text x="172.7" y="119.1">69</text>
<text x="114.3" y="121.7">72</text>
<text x="114.3" y="124.2">74</text>
<text x="172.7" y="121.7">71</text>
<text x="172.7" y="124.2">73</text>
<text x="114.3" y="126.7">76</text>
<text x="114.3" y="129.3">78</text>
<text x="114.3" y="131.8">80</text>
<text x="172.7" y="126.7">75</text>
<text x="172.7" y="129.3">77</text>
<text x="172.7" y="131.8">79</text>
<text x="114.3" y="134.4">82</text>
<text x="114.3" y="136.9">84</text>
<text x="172.7" y="134.4">81</text>
<text x="172.7" y="136.9">83</text>
<text x="114.3" y="139.4">86</text>
<text x="114.3" y="142">88</text>
<text x="172.7" y="139.4">85</text>
<text x="172.7" y="142">87</text>
<text x="114.3" y="144.5">90</text>
<text x="114.3" y="147.1">92</text>
<text x="114.3" y="149.6">94</text>
<text x="172.7" y="144.5">89</text>
<text x="172.7" y="147.1">91</text>
<text x="172.7" y="149.6">93</text>
<text x="114.3" y="152.1">96</text>
<text x="114.3" y="154.7">98</text>
<text x="172.7" y="152.1">95</text>
<text x="172.7" y="154.7">97</text>
<text x="113.7" y="157.2">100</text>
<text x="172.7" y="157.2">99</text>
<text x="29.8" y="175">1</text>
<text x="29.8" y="177.5">2</text>
<text x="57.7" y="177.5">7</text>
<text x="57.7" y="175">8</text>
<text x="29.8" y="180.1">3</text>
<text x="29.8" y="182.6">4</text>
<text x="57.7" y="182.6">5</text>
<text x="57.7" y="180.1">6</text>
</g>
<g font-size="1.8" fill="#0000c2">
<text x="209.8" y="36.6">Activity</text>
<text x="217.7" y="36.6">LED</text>
</g>
</svg>
